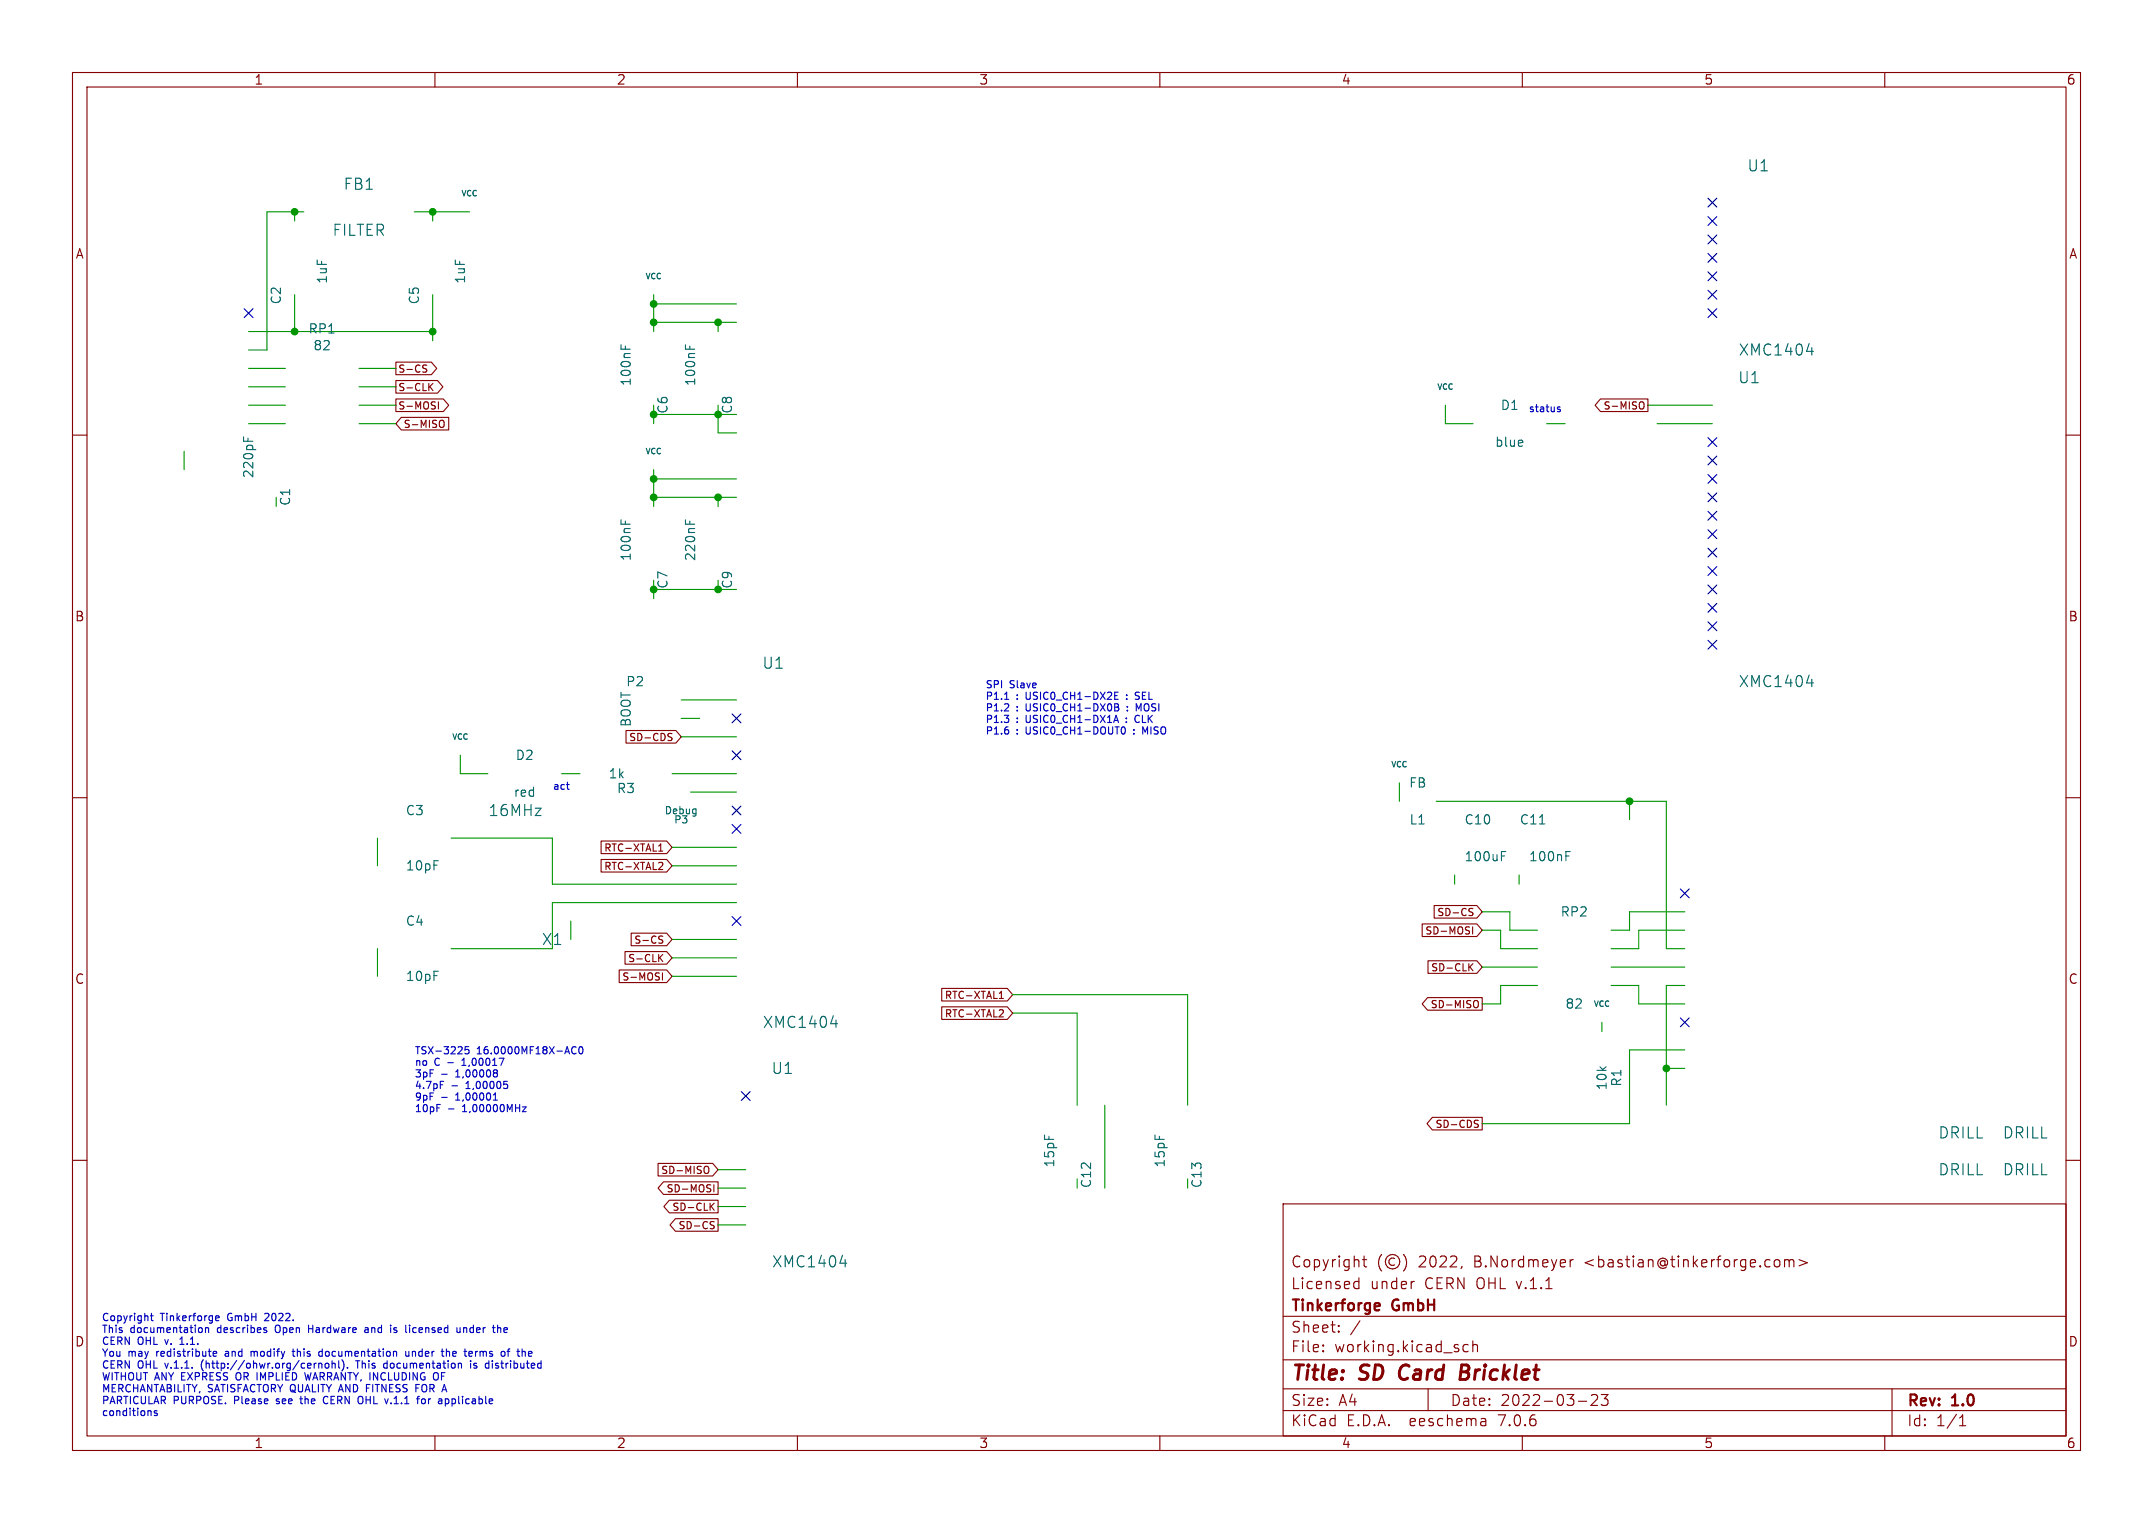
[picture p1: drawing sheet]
<svg xmlns="http://www.w3.org/2000/svg" width="297mm" height="210mm" viewBox="0 0 297 210" stroke-linecap="round" stroke-linejoin="round" font-family="sans-serif">
<g fill="none" stroke="#840000" stroke-width=".15">
<path d="M10 10h277v190h-277zM12 12h273v186h-273zM60 10v2M110 10v2M160 10v2M210 10v2M260 10v2M10 60h2M54.6 49.9h4.9l.7 .9-.7 .9h-4.9zM54.6 52.5h5.8l.7 .8-.7 .9h-5.8zM54.6 55h6.6l.7 .9-.7 .8h-6.6zM55.4 57.6h6.5v1.7h-6.5l-.8-.9z"/>
<path d="M58.5 50.8l.3 .1 .1 .2-.2 .2h-.3M58.5 50.3l.4 .1M59.3 53.3l.4 .6M59.7 52.9l-.5 .5M60.5 55.4v1M60.8 58a.33 .33 0 0 1 .5 .3v.3a.33 .33 0 0 1-.5 .3M220.8 55h6.5v1.7h-6.5l-.8-.8zM226.4 55.4a.33 .33 0 0 1 .4 .3v.4a.33 .33 0 0 1-.4 .3M285 60h2M10 110h2M82.9 118.5h9.1l.7 .9-.7 .8h-9.1zM82.9 116h9.1l.7 .8-.7 .9h-9.1z"/>
<path d="M86.4 100.7h6.8l.8 .9-.8 .9h-6.8zM90.9 117.4h.5M90.9 116.7l.2-.3v1M91 118.9l.3 .1 .1 .2-.6 .7h.6M92.3 101.6l.3 .1 .1 .2-.2 .2h-.2M92.3 101.1l.4 .1M285 110h2M85.4 133.8h6.6l.7 .8-.7 .9h-6.6zM86.2 131.2h5.8l.7 .9-.7 .8h-5.8zM87.1 128.7h4.9l.7 .8-.7 .9h-4.9zM91 132l.4 .6M91.1 129.5l.2 .1 .1 .3-.2 .2h-.2"/>
<path d="M91.1 129.1h.3M91.4 134.2v.9M91.4 131.6l-.5 .6M129.9 136.3h9.1l.7 .9-.7 .8h-9.1zM129.9 138.8h9.1l.7 .9-.7 .9h-9.1zM137.9 137.7h.5M137.9 137l.2-.3v1M138 139.2l.3 .1 .1 .2-.6 .7h.6M196.2 127.4h7.5l.8 .9-.8 .8h-7.5zM196.9 137.6h7.6v1.7h-7.6l-.7-.9zM197 132.5h6.7l.8 .9-.8 .8h-6.7zM197.8 124.9h5.9l.8 .8-.8 .9h-5.9z"/>
<path d="M202.8 133.3l.4 .6M202.8 125.7l.3 .1 .1 .3-.2 .2h-.2M202.8 125.3h.4M203.1 127.8v1M203.2 132.9l-.6 .5M203.5 138a.33 .33 0 0 1 .4 .3v.3a.33 .33 0 0 1-.4 .4M10 160h2M197.6 154.1h6.9v1.7h-6.9l-.8-.9zM203.6 154.9l.2 .1 .1 .3-.2 .2h-.2M203.6 154.5h.3M285 160h2M90.8 160.4h7.5l.8 .9-.8 .9h-7.5z"/>
<path d="M91.5 163h7.6v1.7h-7.6l-.7-.9zM92.3 165.5h6.8v1.7h-6.8l-.7-.8zM93.2 168h5.9v1.8h-5.9l-.8-.9zM97.4 160.8a.33 .33 0 0 1 .4 .4v.3a.33 .33 0 0 1-.4 .3M98.1 166.3l.4 .6M98.1 168.9l.3 .1 .1 .2-.2 .2h-.2M98.1 168.4l.4 .1M98.5 163.4v1M98.5 165.9l-.5 .6M177 166h108v32h-108zM186.9 177.6l.1 .1 .5-.1M186.9 176.8l.1-.1 .5 .1"/>
<path d="M187.5 176.2v1.5M188 173.7h.5M188.2 173.2v1.3v.1l.3 .1M190.6 173a1.72 1.72 0 0 0 0 2.3M192.4 173.6a.52 .52 0 0 0-.8 .4 .52 .52 0 0 0 .8 .4M193.6 173a1.72 1.72 0 0 1 0 2.3M195 176.7h.1M201.7 174.6l-.2 .3M216.6 173.7v1M217 173.7l-.3 .1-.1 .2M245 173.7a.41 .41 0 0 1 .5 .3v.4a.41 .41 0 0 1-.5 .3M246.2 173.8a.37 .37 0 0 1 .6 .1"/>
<path d="M246.2 173.7v1M246.8 173.9l.2-.2 .4 .1 .1 .9M246.8 173.9v.8M248.2 173.7l1.1 .4-1.1 .5M60 198v2M110 198v2M160 198v2M177 194.5h108M177 191.5h108M177 187.5h108M177 181.5h108M182.5 186.3h.1l-.1 .1"/>
<path d="M182.5 186.3v.1M182.5 185.5v.1M182.5 185.5h.1l-.1 .1M184.7 183.6v.1M184.7 183.6h-.1l.1 .1M184.7 182.8v.1M184.7 182.8h-.1l.1 .1M187.6 182.1l-1.3 2M197 191.5v3M202.5 185.5l-.4-.1-.3 .3v.4l.2 .2 .1 .1 .4-.1M203.2 185.5a.37 .37 0 0 1 .6 .1v.8M203.2 184.9v1.5"/>
<path d="M204.9 195.7l.1 .9M205 196.5l-.2 .1M205 196h-.2M210 198v2M217.7 193.2h1.2M219.5 192.4l.2-.1 .5 .1a.41 .41 0 0 1 .1 .5l-.8 .9h.9M220.9 192.3h.9l-.5 .6a.41 .41 0 0 1 .5 .3v.3l-.1 .2-.6 .1-.2-.1M260 198v2M261 191.5v6.5M270.3 196.6h.9M270.3 195.5l.4-.4v1.5"/>
<circle cx="192.1" cy="174" r="1"/>
</g>
<path d="M193.3 188.5a1.27 1.27 0 0 0 0 1.6M201.5 189.2h.7M202.2 189.2l.3 .1M202.3 188.2h-.7l-.2 2h.8l.2-.1M202.4 189.1l-.2 .1" fill="none" stroke="#840000" stroke-width=".4"/>
<path d="M190.1 179.7l.2 .1v.2l-.7 .2M190.3 180.6l-.2 .1" fill="none" stroke="#840000" stroke-width=".3"/>
<g fill="none" stroke="#0000c2" stroke-width=".15">
<path d="M214.9 56.4l.4 .2-.1 .1-.3 .1M214.9 56.2h.3M138.5 98h.7M138.6 96.4h.6M139.1 97.1v.4M153.6 99.6l.4-1 .3 1M153.7 99.3h.5M153.8 95.9h.3M153.8 97l.4 .1 .1 .2-.2 .2M153.8 97.5h.3M154.1 97.5l.2 .2v.2l-.5 .1M154.2 95.4h-.4v1h.4"/>
<path d="M155.4 99.5v.1M155.4 99v.1M155.4 96.3v.1M155.4 95.8v.1M155.5 97.9v.1M155.5 97.4v.1M156.6 96.4h.4M156.9 98.6a.53 .53 0 0 0-.3 .5 .53 .53 0 0 0 .3 .5M157 95.4h-.2l-.2 .2 .1 .3 .3 .1M157.1 97.7l-.4-.7v1M78.1 108.2h.4M78.4 108.8h.1"/>
<path d="M154.8 100.3l.1-.1a.53 .53 0 0 1 .3 .5 .53 .53 0 0 1-.3 .5h-.1M156.4 101.1v.1M156.4 100.6v.1M158 100.9l-.4-.7v1M60.3 152.3h.4M60.7 149.1h.5M63.7 146.9h.6M63.9 146.1l-.2 .1M64.7 144.3h-.5l-.1 .5 .2-.1 .3 .1 .1 .1v.3l-.2 .1-.4-.1M68.1 151.7h.5M68.3 150.7v1M68.6 147.7l-.2 .2 .2 .1v.3l-.2 .2"/>
<path d="M69.5 149.1h.5M69.8 149.5l.2 .2v.2l-.2 .2M72.1 152.6h.5l-.5 .7h.5M79.5 144.4a.47 .47 0 0 0-.7 .4 .47 .47 0 0 0 .5 .5l.2-.1M80 144.4l.1-.1a.53 .53 0 0 1 .3 .5 .53 .53 0 0 1-.3 .5 .66 .66 0 0 1-.1-.9zM20.7 194.5l.1 .2v.5M20.7 181.4h.4M20.9 181.1v.9l.2 .1M21.7 194.6l-.3-.1-.1 .2v.1l.4 .1v.2h-.4M24.8 185.4h.6M25 184.5l-.2 .2M27.6 183.1h.2l.1 .2v.4h-.3"/>
<path d="M27.8 187.9v.7M28.3 183.2l.2-.1h.2l.1 .6M28.3 183.1v.6M29.4 186.7l.5-.1-.1-.2-.2-.1-.2 .2 .1 .5h.3M29.7 181.6l.2-.2h.2l.1 .2v.1l-.5 .1M29.7 182l.2 .1h.3M31.1 186.7v.3M32.6 189.4v.7M34.6 186.3v.7M34.9 186.3l-.3 .1M36.6 181.1l-.1 .1M36.7 183.4l.1 .2-.1 .1"/>
<path d="M36.7 183.1h.1M37.1 181.5l-.6 .6h.6M38 182.9v.7M38.1 193.5l.1 .1M38.2 192.9v.3M40.3 186.3h.4M40.4 186v.9l.3 .1M41.4 192.9h.3M41.5 192.5v.9l.2 .2M42 189.3l.3 1 .2-.7 .2 .7M42.6 182.7v1M42.6 183.2h.5"/>
<path d="M44 186.8l.2 .2h.3M44 188v.7M44 188.1l.1-.1h.3v.7M44.5 186.4l-.3-.1-.2 .2M44.5 186v1M44.8 192.6a.5 .5 0 0 0-.2 .6 .5 .5 0 0 0 .6 .3M44.9 188h.3l.2 .2v.3l-.2 .2-.3-.1-.1-.1zM45.8 188.1l.2-.1h.2v.7M45.8 187.6v1.1M46.7 187.6v.9l.2 .2M47.2 187.5a1.19 1.19 0 0 1 0 1.5M47.9 188.6v.1"/>
<path d="M49.3 187.6v1.1M49.9 192.6a.72 .72 0 0 1 0 .9M50.4 183.1h.3l.1 .6M50.5 191.4h.4M50.8 183.3l-.3 .1-.2 .1 .2 .2h.3M53 188.6l.1 .1 .3-.1M53.4 188h-.3l-.1 .1M53.4 187.6v1.1M54.3 183.7h.4M54.7 183.1h-.2l-.2 .1 .1 .2 .3 .1M56 186.3v.7h.3l.1-.1M56.4 186.3v.7"/>
<path d="M56.5 182.7v.1M56.9 186.3v.7M57 183.1l-.1 .2 .1 .4M57 186.3l-.1 .1M57.4 191.4h.3M58.2 192.9h.3l.2 .2v.3l-.2 .2-.3-.1-.1-.1zM60.3 189.3a.72 .72 0 0 1 0 .9M61.4 192.9h.3l.2 .2-.1 .4h-.4M61.6 186.4l.1-.1 .3 .1v.6M61.6 186v1M63 183.1l.1 .6h.2h.2M63.5 183.1v.6"/>
<path d="M63.5 188l.2 .1v.6M64 183.1v.6M64.3 183.1h-.2l-.1 .1M64.9 187.6v.1M64.9 188v.7M65 186.3l.2 .3-.5 .1M65.1 187h-.1M65.4 188.6h.3M65.6 186.3v.7M65.6 186.4v.1M65.7 188h-.2l-.1 .1v.2l.3 .1M67.9 187.6v.1"/>
<path d="M67.9 188v.7M68.8 183.1l.3 .1v.5M69.6 183.1v.6M70 186.3h.3M70 183.3l-.5 .1M70.3 186l-.2 .1v.9M72.9 187h.4M72.9 186.4l.3-.1 .2 .3-.5 .1"/>
</g>
<g fill="none" stroke="#009600" stroke-width=".15">
<path d="M40.6 29.2v1.3M41.9 29.2h-5.1v19.1h-2.5M57.1 29.2h7.7M59.7 29.2v1.3M34.3 50.8h5.1M34.3 58.4h5.1M34.3 53.3h5.1M34.3 55.9h5.1M34.3 45.7h25.4M40.6 40.6v5.1M49.5 50.8h5.1M49.5 58.4h5.1"/>
<path d="M49.5 53.3h5.1M49.5 55.9h5.1M59.7 40.6v6.4M90.2 40.6v5.1M90.2 55.9v2.5M90.2 41.9h11.4M90.2 44.5h11.4M90.2 57.2h11.4M99.1 44.5v1.2M99.1 55.9v3.8h2.5M199.4 55.9v2.5h3.8M213.4 58.4h2.5"/>
<path d="M227.3 55.9h8.9M228.6 58.4h7.6M25.4 62.2v2.6M38.1 68.6v1.3M90.2 64.8v5.1M90.2 68.6h11.4M90.2 66h11.4M99.1 68.6v1.3M90.2 80v2.6M90.2 81.3h11.4M94 99.1h2.5M94 96.5h7.6"/>
<path d="M99.1 80v1.3M52.1 115.6v3.8M62.2 115.6h14v6.3h25.4M63.5 104.1v2.6h3.8M77.5 106.7h2.5M92.7 106.7h8.9M92.7 119.4h8.9M92.7 116.8h8.9M94 101.6h7.6M95.2 109.2h6.4M193 108v2.5M198.1 110.5h31.8v20.3h2.5"/>
<path d="M224.8 110.5v2.5M52.1 130.8v3.8M78.7 127v2.5M92.7 134.6h8.9M92.7 132.1h8.9M92.7 129.5h8.9M101.6 124.5h-25.4v6.3h-14M139.7 137.2h24.1v15.2M139.7 139.7h8.9v12.7M200.7 120.7v1.2M204.5 128.3h2.5v2.5h5.1M204.5 125.7h3.8v2.6h3.8"/>
<path d="M204.5 133.4h7.6M209.5 120.7v1.2M212.1 135.9h-5.1v2.5h-2.5M222.2 133.4h10.2M222.2 135.9h3.9v2.5h6.3M232.4 125.7h-7.6v2.6h-2.6M232.4 135.9h-2.5v16.5M232.4 128.3h-6.3v2.5h-3.9M152.4 152.4v11.4M221 141v1.2M229.9 147.3h2.5M232.4 144.8h-7.6v10.1h-20.3"/>
<path d="M99.1 161.3h3.8M99.1 168.9h3.8M99.1 163.8h3.8M99.1 166.4h3.8M148.6 162.6v1.2M163.8 162.6v1.2"/>
</g>
<g fill="none" stroke="#000084" stroke-width=".15">
<path d="M235.6 35l1.2 1.2M235.6 29.9l1.2 1.2M235.6 37.5l1.2 1.2M235.6 32.4l1.2 1.2M235.6 27.3l1.2 1.2M236.8 35l-1.2 1.2M236.8 29.9l-1.2 1.2M236.8 37.5l-1.2 1.2M236.8 32.4l-1.2 1.2M236.8 27.3l-1.2 1.2M33.7 42.6l1.2 1.2M34.9 42.6l-1.2 1.2"/>
<path d="M235.6 40l1.2 1.2M235.6 42.6l1.2 1.2M236.8 40l-1.2 1.2M236.8 42.6l-1.2 1.2M235.6 62.9l1.2 1.2M235.6 73.1l1.2 1.2M235.6 68l1.2 1.2M235.6 70.5l1.2 1.2M235.6 60.4l1.2 1.2M235.6 75.6l1.2 1.2M235.6 78.1l1.2 1.2M235.6 65.4l1.2 1.2"/>
<path d="M236.8 62.9l-1.2 1.2M236.8 73.1l-1.2 1.2M236.8 68l-1.2 1.2M236.8 70.5l-1.2 1.2M236.8 60.4l-1.2 1.2M236.8 75.6l-1.2 1.2M236.8 78.1l-1.2 1.2M236.8 65.4l-1.2 1.2M101 98.5l1.2 1.2M102.2 98.5l-1.2 1.2M235.6 85.8l1.2 1.2M235.6 80.7l1.2 1.2"/>
<path d="M235.6 83.2l1.2 1.2M235.6 88.3l1.2 1.2M236.8 85.8l-1.2 1.2M236.8 80.7l-1.2 1.2M236.8 83.2l-1.2 1.2M236.8 88.3l-1.2 1.2M101 111.2l1.2 1.2M101 103.5l1.2 1.2M101 113.7l1.2 1.2M102.2 111.2l-1.2 1.2M102.2 103.5l-1.2 1.2M102.2 113.7l-1.2 1.2"/>
<path d="M101 126.4l1.2 1.2M102.2 126.4l-1.2 1.2M231.8 122.6l1.2 1.2M233 122.6l-1.2 1.2M102.3 150.5l1.2 1.2M103.5 150.5l-1.2 1.2M231.8 140.4l1.2 1.2M233 140.4l-1.2 1.2"/>
</g>
<g fill="none" stroke="#006464" stroke-width=".15">
<path d="M85.7 47.5v.6M86.3 47.7v.4M94.6 47.5v.6M95.2 47.7v.4M249.2 48.4h1M249.9 47.9v1.1M33.6 60.2v.6M34.2 60.4v.4M85.7 71.7v.6M86.3 71.9v.4M94.6 71.7v.6M95.2 71.9v.4"/>
<path d="M210 60.8l.1 .2-.6 .1M249.2 94.2h1M249.9 93.7v1M207.1 118h.4M207.1 117.4h.6M212.4 113.6h.7M216 118h.4M216 117.4h.6M114.6 141.2h.9M115.3 140.7v1M115.9 174.2h.9M116.6 173.7v1"/>
</g>
<g fill="#009600" stroke="#009600" stroke-width=".15">
<circle cx="99.1" cy="81.3" r=".46"/>
<circle cx="90.2" cy="81.3" r=".46"/>
<circle cx="90.2" cy="57.2" r=".46"/>
<circle cx="90.2" cy="41.9" r=".46"/>
<circle cx="90.2" cy="44.5" r=".46"/>
<circle cx="99.1" cy="68.6" r=".46"/>
<circle cx="90.2" cy="68.6" r=".46"/>
<circle cx="90.2" cy="66" r=".46"/>
<circle cx="99.1" cy="44.5" r=".46"/>
<circle cx="99.1" cy="57.2" r=".46"/>
<circle cx="224.8" cy="110.5" r=".46"/>
<circle cx="229.9" cy="147.3" r=".46"/>
<circle cx="59.7" cy="29.2" r=".46"/>
<circle cx="40.6" cy="29.2" r=".46"/>
<circle cx="40.6" cy="45.7" r=".46"/>
<circle cx="59.7" cy="45.7" r=".46"/>
</g>
<g font-size="2.8" fill="#840000">
<text x="178" y="190.9">Title:</text>
<text x="187.7" y="190.9">SD</text>
<text x="193.9" y="190.9">Card</text>
<text x="203.1" y="190.9">Bricklet</text>
</g>
<g font-size="2.1" fill="#006464">
<text x="241" y="23.9">U1</text>
<text x="47.3" y="26.4">FB1</text>
<text x="45.8" y="32.7">FILTER</text>
<text x="239.7" y="53.1">U1</text>
<text x="239.8" y="49.3">XMC1404</text>
<text x="105.1" y="92.4">U1</text>
<text x="239.8" y="95">XMC1404</text>
<text x="67.3" y="112.8">16MHz</text>
<text x="74.7" y="130.5">X1</text>
<text x="105.2" y="142">XMC1404</text>
<text x="106.3" y="148.3">U1</text>
<text x="267.3" y="157.2">DRILL</text>
<text x="276.2" y="157.2">DRILL</text>
<text x="267.3" y="162.3">DRILL</text>
<text x="276.2" y="162.3">DRILL</text>
<text x="106.4" y="175">XMC1404</text>
</g>
<g font-size="2.1" fill="#840000">
<text x="178" y="178">Licensed</text>
<text x="178" y="175">Copyright</text>
<text x="189" y="178">under</text>
<text x="195.7" y="175">2022,</text>
<text x="196.6" y="178">CERN OHL v.1.1</text>
<text x="203.5" y="175">B.Nordmeyer</text>
<text x="218.8" y="175">&lt;bastian@tinkerforge.com&gt;</text>
<text x="178" y="184">Sheet:</text>
<text x="178" y="181.2">Tinkerforge</text>
<text x="192.2" y="181.2">GmbH</text>
<text x="178" y="186.7">File:</text>
<text x="184.1" y="186.7">working.kicad_sch</text>
<text x="178" y="196.9">KiCad</text>
<text x="178" y="194.1">Size:</text>
<text x="184.7" y="194.1">A4</text>
<text x="185.7" y="196.9">E.D.A.</text>
<text x="194.6" y="196.9">eeschema</text>
<text x="200" y="194.1">Date:</text>
<text x="207" y="196.9">7.0.6</text>
<text x="207" y="194.1">2022-03-23</text>
<text x="263" y="194.3">Rev:</text>
<text x="263" y="196.9">Id:</text>
<text x="267.1" y="196.9">1/1</text>
<text x="269.4" y="194.3">1.0</text>
</g>
<g font-size="1.8" fill="#840000">
<text x="35" y="11.9">1</text>
<text x="85" y="11.9">2</text>
<text x="135" y="11.9">3</text>
<text x="185" y="11.9">4</text>
<text x="235" y="11.9">5</text>
<text x="285" y="11.9">6</text>
<text x="10.3" y="35.9">A</text>
<text x="285.3" y="35.9">A</text>
<text x="10.3" y="85.9">B</text>
<text x="285.3" y="85.9">B</text>
<text x="10.3" y="135.9">C</text>
<text x="285.3" y="135.9">C</text>
<text x="10.3" y="185.9">D</text>
<text x="285.3" y="185.9">D</text>
<text x="35" y="199.9">1</text>
<text x="85" y="199.9">2</text>
<text x="135" y="199.9">3</text>
<text x="185" y="199.9">4</text>
<text x="235" y="199.9">5</text>
<text x="285" y="199.9">6</text>
</g>
<g font-size="1.8" fill="#006464">
<text x="45.3" y="39.2" transform="rotate(-90 45.3 39.2)">1uF</text>
<text x="64.4" y="39.2" transform="rotate(-90 64.4 39.2)">1uF</text>
<text x="39" y="42.1" transform="rotate(-90 39 42.1)">C2</text>
<text x="42.5" y="46.2">RP1</text>
<text x="58" y="42.1" transform="rotate(-90 58 42.1)">C5</text>
<text x="43.1" y="48.5">82</text>
<text x="87.2" y="53.3" transform="rotate(-90 87.2 53.3)">100nF</text>
<text x="96.1" y="53.3" transform="rotate(-90 96.1 53.3)">100nF</text>
<text x="92.3" y="57.1" transform="rotate(-90 92.3 57.1)">C6</text>
<text x="101.2" y="57.1" transform="rotate(-90 101.2 57.1)">C8</text>
<text x="206.9" y="56.7">D1</text>
<text x="206.2" y="61.8">blue</text>
<text x="35.2" y="66" transform="rotate(-90 35.2 66)">220pF</text>
<text x="40.2" y="69.8" transform="rotate(-90 40.2 69.8)">C1</text>
<text x="87.2" y="77.5" transform="rotate(-90 87.2 77.5)">100nF</text>
<text x="96.1" y="77.5" transform="rotate(-90 96.1 77.5)">220nF</text>
<text x="92.3" y="81.3" transform="rotate(-90 92.3 81.3)">C7</text>
<text x="101.2" y="81.3" transform="rotate(-90 101.2 81.3)">C9</text>
<text x="86.3" y="94.8">P2</text>
<text x="87.2" y="100.3" transform="rotate(-90 87.2 100.3)">BOOT</text>
<text x="71" y="105">D2</text>
<text x="83.9" y="107.5">1k</text>
<text x="55.9" y="112.6">C3</text>
<text x="70.8" y="110.1">red</text>
<text x="85" y="109.6">R3</text>
<text x="194.3" y="108.8">FB</text>
<text x="194.4" y="113.9">L1</text>
<text x="201.9" y="113.9">C10</text>
<text x="209.6" y="113.9">C11</text>
<text x="201.9" y="119">100uF</text>
<text x="210.8" y="119">100nF</text>
<text x="55.9" y="120.2">10pF</text>
<text x="55.9" y="127.9">C4</text>
<text x="215.2" y="126.6">RP2</text>
<text x="55.9" y="135.5">10pF</text>
<text x="215.9" y="139.3">82</text>
<text x="223.9" y="149.9" transform="rotate(-90 223.9 149.9)">R1</text>
<text x="221.8" y="150.4" transform="rotate(-90 221.8 150.4)">10k</text>
<text x="145.6" y="161.1" transform="rotate(-90 145.6 161.1)">15pF</text>
<text x="160.9" y="161.1" transform="rotate(-90 160.9 161.1)">15pF</text>
<text x="150.7" y="163.9" transform="rotate(-90 150.7 163.9)">C12</text>
<text x="166" y="163.9" transform="rotate(-90 166 163.9)">C13</text>
</g>
<g font-size="1.4" fill="#840000">
<text x="54.9" y="51.6">S-CS</text>
<text x="54.9" y="54.1">S-CLK</text>
<text x="54.9" y="56.7">S-MOSI</text>
<text x="55.6" y="59.2">S-MISO</text>
<text x="221.1" y="56.7">S-MISO</text>
<text x="86.6" y="102.4">SD-CDS</text>
<text x="83.2" y="117.6">RTC-XTAL1</text>
<text x="83.2" y="120.2">RTC-XTAL2</text>
<text x="87.4" y="130.3">S-CS</text>
<text x="196.5" y="129.1">SD-MOSI</text>
<text x="198.1" y="126.5">SD-CS</text>
<text x="85.7" y="135.4">S-MOSI</text>
<text x="86.5" y="132.9">S-CLK</text>
<text x="130.2" y="138">RTC-XTAL1</text>
<text x="197.3" y="134.1">SD-CLK</text>
<text x="130.2" y="140.5">RTC-XTAL2</text>
<text x="197.2" y="139.2">SD-MISO</text>
<text x="197.9" y="155.7">SD-CDS</text>
<text x="91.1" y="162.1">SD-MISO</text>
<text x="91.8" y="164.6">SD-MOSI</text>
<text x="92.6" y="167.2">SD-CLK</text>
<text x="93.5" y="169.7">SD-CS</text>
</g>
<g font-size="1.4" fill="#0000c2">
<text x="210.8" y="56.9">status</text>
<text x="135.9" y="95">SPI</text>
<text x="139.3" y="95">Slave</text>
<text x="135.9" y="96.6">P1.1</text>
<text x="135.9" y="98.2">P1.2</text>
<text x="135.9" y="99.8">P1.3</text>
<text x="135.9" y="101.4">P1.6</text>
<text x="140.3" y="96.6">:</text>
<text x="140.3" y="98.2">:</text>
<text x="140.3" y="99.8">:</text>
<text x="140.3" y="101.4">:</text>
<text x="141.7" y="96.6">USIC0_CH1-DX2E</text>
<text x="141.7" y="98.2">USIC0_CH1-DX0B</text>
<text x="141.7" y="99.8">USIC0_CH1-DX1A</text>
<text x="141.7" y="101.4">USIC0_CH1-DOUT0</text>
<text x="157.3" y="99.8">CLK</text>
<text x="157.4" y="96.6">SEL</text>
<text x="157.4" y="98.2">MOSI</text>
<text x="158.3" y="101.4">MISO</text>
<text x="76.2" y="109">act</text>
<text x="57.1" y="145.4">TSX-3225</text>
<text x="57.1" y="147">no</text>
<text x="57.1" y="148.6">3pF</text>
<text x="60" y="147">C</text>
<text x="60.9" y="148.6">-</text>
<text x="62" y="147">-</text>
<text x="63.1" y="148.6">1,00008</text>
<text x="64.2" y="147">1,00017</text>
<text x="65.8" y="145.4">16.0000MF18X-AC0</text>
<text x="57.1" y="150.2">4.7pF</text>
<text x="57.1" y="151.8">9pF</text>
<text x="57.1" y="153.4">10pF</text>
<text x="60.9" y="151.8">-</text>
<text x="61.8" y="153.4">-</text>
<text x="62.3" y="150.2">-</text>
<text x="63.1" y="151.8">1,00001</text>
<text x="64" y="153.4">1,00000MHz</text>
<text x="64.5" y="150.2">1,00005</text>
<text x="14" y="182.2">Copyright</text>
<text x="14" y="183.9">This</text>
<text x="14" y="185.5">CERN</text>
<text x="18" y="183.9">documentation</text>
<text x="19" y="185.5">OHL</text>
<text x="22.2" y="182.2">Tinkerforge</text>
<text x="23" y="185.5">v.</text>
<text x="25.3" y="185.5">1.1.</text>
<text x="30.2" y="183.9">describes</text>
<text x="31.6" y="182.2">GmbH</text>
<text x="37" y="182.2">2022.</text>
<text x="38.4" y="183.9">Open</text>
<text x="43.2" y="183.9">Hardware</text>
<text x="51.3" y="183.9">and</text>
<text x="55.1" y="183.9">is</text>
<text x="57.4" y="183.9">licensed</text>
<text x="64.7" y="183.9">under</text>
<text x="70" y="183.9">the</text>
<text x="14" y="187.2">You</text>
<text x="14" y="188.8">CERN</text>
<text x="14" y="190.4">WITHOUT ANY EXPRESS</text>
<text x="17.7" y="187.2">may</text>
<text x="19" y="188.8">OHL</text>
<text x="21.8" y="187.2">redistribute</text>
<text x="23" y="188.8">v.1.1.</text>
<text x="28.2" y="188.8">(http://ohwr.org/cernohl).</text>
<text x="31.5" y="187.2">and</text>
<text x="33" y="190.4">OR IMPLIED</text>
<text x="35.3" y="187.2">modify</text>
<text x="41.4" y="187.2">this</text>
<text x="43.1" y="190.4">WARRANTY, INCLUDING</text>
<text x="45.2" y="187.2">documentation</text>
<text x="49.9" y="188.8">This</text>
<text x="53.9" y="188.8">documentation</text>
<text x="57.4" y="187.2">under</text>
<text x="61.3" y="190.4">OF</text>
<text x="62.7" y="187.2">the</text>
<text x="66.1" y="187.2">terms</text>
<text x="66.1" y="188.8">is</text>
<text x="68.4" y="188.8">distributed</text>
<text x="71.4" y="187.2">of</text>
<text x="14" y="192.1">MERCHANTABILITY,</text>
<text x="14" y="193.7">PARTICULAR</text>
<text x="14" y="195.3">conditions</text>
<text x="23.9" y="193.7">PURPOSE.</text>
<text x="28.7" y="192.1">SATISFACTORY QUALITY AND</text>
<text x="32.5" y="193.7">Please</text>
<text x="38.6" y="193.7">see</text>
<text x="42.2" y="193.7">the</text>
<text x="45.6" y="193.7">CERN</text>
<text x="50.6" y="193.7">OHL</text>
<text x="51.2" y="192.1">FITNESS</text>
<text x="54.6" y="193.7">v.1.1</text>
<text x="58.3" y="192.1">FOR</text>
<text x="59.3" y="193.7">for</text>
<text x="62.5" y="193.7">applicable</text>
</g>
<g font-size="1.4" fill="#006464">
<text x="91.6" y="112.5">Debug</text>
<text x="92.9" y="113.8">P3</text>
</g>
<g font-size="1.1" fill="#006464">
<text x="63.5" y="27.3">VCC</text>
<text x="88.9" y="38.7">VCC</text>
<text x="198.1" y="53.9">VCC</text>
<text x="88.9" y="62.8">VCC</text>
<text x="62.3" y="102.2">VCC</text>
<text x="191.8" y="106">VCC</text>
<text x="219.7" y="139">VCC</text>
</g>
</svg>
